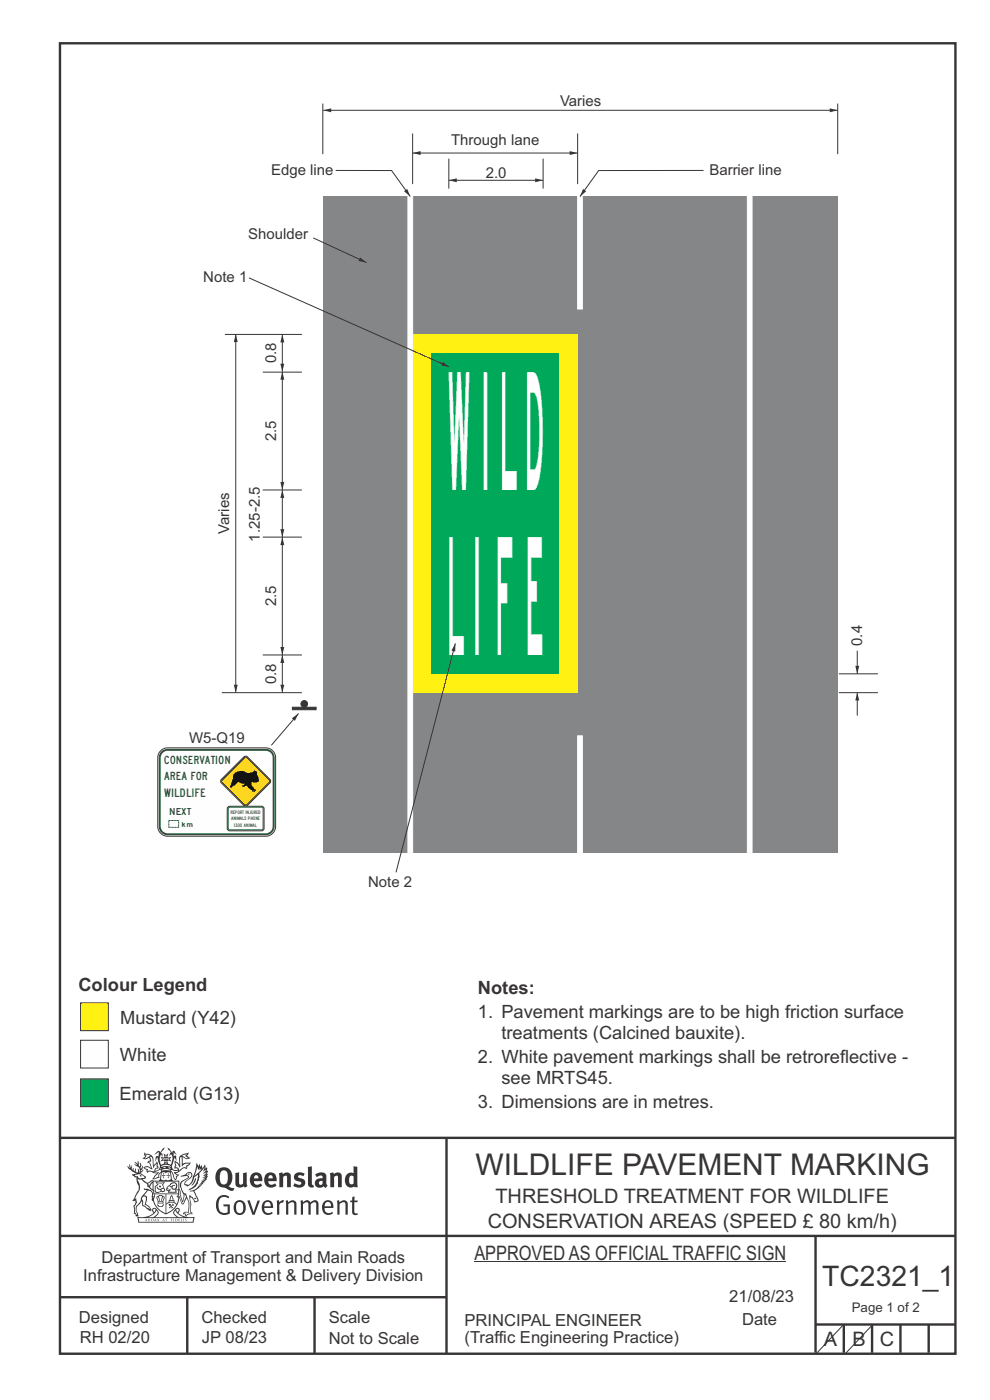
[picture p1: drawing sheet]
<svg xmlns="http://www.w3.org/2000/svg" width="210mm" height="297mm" viewBox="0 0 210 297" stroke-linecap="round" stroke-linejoin="round" font-family="sans-serif">
<g fill="none" stroke="#373435" stroke-width=".51">
<path d="M12.7 9.2h190v278h-190zM12.7 241.4h190M94.7 241.4v45.8M12.7 275.2h82M12.7 262.2h190.1M39.7 275.2v12M66.7 275.2v12M173 262.1v24.9M173 281h29.6M179 281v6M185 281v6M191 281v6"/>
<path d="M197 281v6"/>
</g>
<g fill="#373435">
<path d="M47 248.4a2.55 2.55 0 0 0 0 2.7l.3 .2a.81 .81 0 0 0 1-1v-.5a1.04 1.04 0 0 0-1.1-1.5zM46.3 248.1a1.82 1.82 0 0 1 2.1-.2 1.82 1.82 0 0 1 .9 1.8 2.29 2.29 0 0 1-.8 2l.7 .3h.5l-.2 .6a2.87 2.87 0 0 1-2-.7 2.12 2.12 0 0 1-1.7-3.1z" fill-rule="evenodd"/>
<path d="M49.9 248.9l.8-.2v2a.46 .46 0 0 0 .3 .6 .46 .46 0 0 0 .6-.3v-2.1l.7-.2v2.4l.2 .5-.5 .3-.3-.3a1.02 1.02 0 0 1-1.2 .3 1.02 1.02 0 0 1-.6-1.1z" fill-rule="evenodd"/>
<path d="M54 249.5l-.1 .5h.9a.49 .49 0 0 0-.2-.6 .49 .49 0 0 0-.6 .1zM53.4 249.1a1.34 1.34 0 0 1 1.6-.2 1.34 1.34 0 0 1 .6 1.5v.2h-1.7a.77 .77 0 0 0 .5 .8 .77 .77 0 0 0 .9-.4l.3 .5a1.59 1.59 0 0 1-2 .2 1.59 1.59 0 0 1-.5-2.1z" fill-rule="evenodd"/>
<path d="M57 249.5l-.1 .5h1a.49 .49 0 0 0-.2-.6 .49 .49 0 0 0-.7 .1zM56.4 249.1a1.34 1.34 0 0 1 1.6-.2 1.34 1.34 0 0 1 .7 1.5v.2h-1.8a.77 .77 0 0 0 .5 .8 .77 .77 0 0 0 .9-.4l.4 .5a1.59 1.59 0 0 1-2.1 .2 1.59 1.59 0 0 1-.5-2.1z" fill-rule="evenodd"/>
<path d="M59.2 248.9l.7-.2 .1 .4a.95 .95 0 0 1 1-.3 .95 .95 0 0 1 .7 .8v2.3h-.8v-2.3a.46 .46 0 0 0-.8 .1v2.2h-.8z" fill-rule="evenodd"/>
<path d="M62.6 249.1a1.75 1.75 0 0 1 2-.1l-.2 .5-.6-.2a.43 .43 0 0 0-.6 .3l.4 .3a1.04 1.04 0 0 1 1.2 1.1 1.04 1.04 0 0 1-1.4 1l-1.2-.4 .3-.6 1 .4 .4-.4a.88 .88 0 0 0-1-.5l-.4-.2-.1-.4z" fill-rule="evenodd"/>
<path d="M65.3 247.6l.8-.2 .1 3.8 .3 .2 .1 .4a.88 .88 0 0 1-1 0 .88 .88 0 0 1-.3-1z" fill-rule="evenodd"/>
<path d="M67.8 250.6a.43 .43 0 0 0-.1 .7 .43 .43 0 0 0 .7-.1v-.7zM66.8 249.1a1.7 1.7 0 0 1 2.4 .1v1.9l.3 .4-.4 .5-.5-.4a1.03 1.03 0 0 1-1.7-.1 1.03 1.03 0 0 1 .8-1.5h.7v-.4a.8 .8 0 0 0-1.2 .1z" fill-rule="evenodd"/>
<path d="M70 248.9l.7-.2 .1 .4a.95 .95 0 0 1 1-.3 .95 .95 0 0 1 .7 .8v2.3h-.8v-2.3a.46 .46 0 0 0-.8 .1v2.2h-.8z" fill-rule="evenodd"/>
<path d="M74.3 249.5a1.48 1.48 0 0 0 0 1.7h.5l.2-.1v-1.5l-.3-.2zM75 247.4l.8 .1 .1 4.4h-.7l-.1-.2a1.26 1.26 0 0 1-1.4 0 1.26 1.26 0 0 1-.5-1.3 1.29 1.29 0 0 1 .4-1.4 1.29 1.29 0 0 1 1.4-.1z" fill-rule="evenodd"/>
<path d="M46.4 253.9a1.72 1.72 0 0 1 2.3 0l-.3 .3a1.24 1.24 0 0 0-1.4-.2 1.24 1.24 0 0 0-.6 1.4 1.49 1.49 0 0 0 1.2 1.9l.7-.1v-1.3h-.8l-.1-.4h1.3v1.9a1.93 1.93 0 0 1-2.2 0 1.93 1.93 0 0 1-.7-2.2l.2-.8z" fill-rule="evenodd"/>
<path d="M50.4 255.1a1.65 1.65 0 0 0 .2 2.2 .99 .99 0 0 0 1-1.4 .78 .78 0 0 0-.4-.8 .78 .78 0 0 0-.8 0zM50 254.9a1.33 1.33 0 0 1 1.6-.1 1.33 1.33 0 0 1 .5 1.4 1.31 1.31 0 0 1-1.3 1.6 1.31 1.31 0 0 1-1.2-1.6v-.6z" fill-rule="evenodd"/>
<path d="M52.5 254.7l.4-.1 .9 2.6 .8-2.5h.5l-1.1 3h-.5z" fill-rule="evenodd"/>
<path d="M56.3 255.2l-.2 .7h1.3a.7 .7 0 0 0-.3-.8 .7 .7 0 0 0-.8 .1zM55.9 255a1.22 1.22 0 0 1 1.5-.2 1.22 1.22 0 0 1 .5 1.5h-1.8a.93 .93 0 0 0 .5 1 .93 .93 0 0 0 1.1-.2l.2 .3a1.43 1.43 0 0 1-1.8 .1 1.43 1.43 0 0 1-.6-1.7z" fill-rule="evenodd"/>
<path d="M58.7 254.7l.4-.1 .1 .5 .4-.4 .6-.1-.2 .5a.66 .66 0 0 0-.8 .7v1.9h-.4z" fill-rule="evenodd"/>
<path d="M60.6 254.7l.4-.1 .1 .5a.94 .94 0 0 1 1-.5 .94 .94 0 0 1 .8 .8v2.3h-.5l-.1-2.5a.81 .81 0 0 0-1.2 .3v2.2h-.4z" fill-rule="evenodd"/>
<path d="M63.7 254.7l.5-.1 .1 .5 .4-.3a.78 .78 0 0 1 1.1 .3 .9 .9 0 0 1 1-.5 .9 .9 0 0 1 .8 .8v2.3h-.5l-.1-2.5a.67 .67 0 0 0-1.1 .3v2.2h-.5v-2.4l-.4-.3-.7 .4v2.3h-.5z" fill-rule="evenodd"/>
<path d="M69 255.2l-.1 .7h1.3a.7 .7 0 0 0-.3-.8 .7 .7 0 0 0-.9 .1zM68.7 255a1.22 1.22 0 0 1 1.5-.2 1.22 1.22 0 0 1 .5 1.5h-1.8a.93 .93 0 0 0 .4 1 .93 .93 0 0 0 1.2-.2l.1 .3a1.44 1.44 0 0 1-1.7 .1 1.44 1.44 0 0 1-.6-1.7z" fill-rule="evenodd"/>
<path d="M71.4 254.7l.5-.1 .1 .5a.94 .94 0 0 1 1-.5 .94 .94 0 0 1 .8 .8v2.3h-.5l-.1-2.5a.81 .81 0 0 0-1.2 .3v2.2h-.4z" fill-rule="evenodd"/>
<path d="M74.7 253.9l.5-.1v.9h.7l-.1 .3h-.6v2.2l.1 .2h.5l.1 .3a.75 .75 0 0 1-1.2-.6v-2.1h-.4v-.3h.4z" fill-rule="evenodd"/>
<path d="M30.8 244.9l1.1 .3-.9 .5h-.4l.6-.5zM31.8 245.4h.2a2.44 2.44 0 0 1 .4 1.9l.1 .5 .7-1-.1 .6 .3 .3a.57 .57 0 0 0-.6 .7l-1-.1-.5 .2 .2-.5-.8-.3 .7-.1 .9 .5 .1-.1-.6-1.3-.2-.2h.5zM30.7 244.4l-.1 .5 .2 .4-.6 .4a1.04 1.04 0 0 0 1.4-.1l.2 .6-.3 .1-.2 .4a.94 .94 0 0 1 .8 1.1l-.2-.1a1.16 1.16 0 0 0-1.5-.1l.3 .4 .4 .2 .1 .5 .2 .1 .1-.2a.94 .94 0 0 1 1.1 .2l.8 .1-1.2 1.2a1.13 1.13 0 0 0 1.2-.2l.4-.1-.1-.4 .5-.8a.83 .83 0 0 0-.6 1.1l-.3-.1-.7 .4 1.1-1.4-.5 .1-.5-.1 1.3-.5-.1-.1-.9 .4v-.3l.2-.2 .3 .1 .1-.3-.2-.4v-.6l-.1-.4-.7 1v-.7a1.42 1.42 0 0 0-1.6-1.8z" fill-rule="evenodd"/>
<path d="M38.5 245.2l.5-.2 .7-.1-.6 .3 .8 .5h-.3zM38.3 245.5l.2-.1 .1 2a1.69 1.69 0 0 1 1.6-.6l-.8 .5 .1 .5a1.1 1.1 0 0 0-1.5 .6l-.1-.5-.2-.2h-.5l.3-.4-.3-.7a1.42 1.42 0 0 1 .8 1.1l.2-.1zM37.1 246.2l.1 1-.2 .3 .1 .4h.5l.1 .2a.96 .96 0 0 1-1.1-.1l-.1 .1a1.06 1.06 0 0 0 1.3 .2v.1a.72 .72 0 0 1-1 .2l.3 .5 .6 .2-.4 .2-.1 .6-.2-.3-.4-1.1-.4-.4 .4 .9a1.54 1.54 0 0 0 .7 1.2l.2-.3a.58 .58 0 0 1 .4-.8l.2-.1h-.3l-.5-.3 .9-.5a.93 .93 0 0 1 1.2-.5v.2l.2-.2 .1-.5a.99 .99 0 0 0 .7-.8l-1.3 .1-.3 .2-.1-1.4 .9 .4 .9-.3h-.4l-.5-.4 .4-.7-.6 .2a1.46 1.46 0 0 0-1.4 2.1v.4l-.2-.4z" fill-rule="evenodd"/>
<path d="M35.6 248.9l.2 .1-.1 .3 .4 .1h-.4v.6l-.1-.6h-.3l.3-.1z" fill-rule="evenodd"/>
<path d="M34.6 248.9l.2 .1v.3l.3 .1h-.3l-.1 .6v-.6h-.4l.4-.1z" fill-rule="evenodd"/>
<path d="M34.3 248.8a.57 .57 0 0 1 .9 .2 .57 .57 0 0 1 .9-.2l.2 1.4h-.2a.57 .57 0 0 1-.9 0 .69 .69 0 0 1-1.1 0zM34.2 248.1l-.3 2.1-.2 .4h3l-.2-.4-.3-2.1h-.2v.2l-.8-.1-.8 .1v-.2z" fill-rule="evenodd"/>
<path d="M34.2 252.4a.3 .3 0 0 0 .6 0 .3 .3 0 0 0-.6 0zM33.3 250.9l.3 .3-.3 .4a.79 .79 0 0 0 0 1.3l.8-.2-.1-.3a.55 .55 0 0 1-.7-.6l.1-.1 .2 .3 .3 .2 .8-.2-.4-.7 .4-.4-.7 .2zM33 250.7l1.1 .2 .9-.2-.4 .6 .4 1.2a.56 .56 0 0 1-.8 .3l-.2 .1a.73 .73 0 0 1-.9 .1 .73 .73 0 0 1-.3-1v-.4l.6-.4z" fill-rule="evenodd"/>
<path d="M35.6 251.8l.7-.4a.58 .58 0 0 1 1-.1 .58 .58 0 0 1-.4 .9l-.3-.3a.43 .43 0 0 1 .6-.4 .57 .57 0 0 0-.8 .2l-.2-.1-.3 .1 .4 .2a.55 .55 0 0 0 .9 .4v.5h-1.3l.3-.4-.1-.1-.6 .1 .2-.3-.2-.1zM35.4 251.8l-.1 .2a.39 .39 0 0 0 .2 .6h.3l-.2 .4h1.9l-.1-.8a.86 .86 0 0 0-.1-1.3 .86 .86 0 0 0-1.3 .4z" fill-rule="evenodd"/>
<path d="M36 254.8h.8v.2h-.8zM36.4 253.8l.2 .8h-.4zM36.4 253.5l-.3 .5-.1 .6h-.2v.4l-.7 .4 .2 .1a1.48 1.48 0 0 1 2.1 .2l.2-.1-.6-.5v-.5h-.2l-.1-.6z" fill-rule="evenodd"/>
<path d="M35.8 255.4l.4 .1 .1 .3 .3-.2-.2-.2a.38 .38 0 0 1 .5 .5l-.2-.2-.3 .2 .3 .2-.3 .3-.1-.4-.4 .4-.1-.2 .4-.3-.1-.1-.2 .1z" fill-rule="evenodd"/>
<path d="M34.5 254h.2v.2l-.2 .6h-.2zM33.6 255.3h.9v.2a.55 .55 0 0 1-.8 .4v-.2l-.2-.1zM33.4 254h.2l.2 .8h-.2zM33.6 255l.8-.1 .1 .2h-.8zM33.8 253.7h.5l-.2 1.1h-.1zM33.3 253.8l-.1 .3 .3 1.1a.48 .48 0 0 0-.1 .6 .48 .48 0 0 0 .5 .2h.5a.49 .49 0 0 0 .2-.8l.3-1.1-.1-.3a1.42 1.42 0 0 0-1.5 0z" fill-rule="evenodd"/>
<path d="M33.7 251.5l.4 .1 .1 .3h-.3z" fill-rule="evenodd"/>
<path d="M41.3 250.1l.3-.2-.2 .8-.6 .8h-.2l.5-.7z" fill-rule="evenodd"/>
<path d="M39.7 249l.3-.2 .5 .2a.88 .88 0 0 1-.6 1.1 1.22 1.22 0 0 0-.8 1.3l.5 .2a.72 .72 0 0 0 .9-.4l.5-.8 .2-.6 .8-.6v.2a2.85 2.85 0 0 1-2 2.9l.1 .1a2.13 2.13 0 0 0 1.9-1.5v-.3a2.01 2.01 0 0 0 .3-1.7l1.1-1.3-.4 1 .7-.5-.7 1 .8-.4-.8 .8 .7-.2-.9 .6 .8-.1-.8 .4h.7l-.8 .3 .3 .2h-.4l.2 .3h-.4l.2 .3h-.4l.1 .2h-.1a2.16 2.16 0 0 1-2 1.1l.1 .2 .4-.1a.76 .76 0 0 1 .7 .8l.5 1.2-.6 .2a1.45 1.45 0 0 0-1.1-1.3l.2 1.8-.1 1.8 .4 .3a1.07 1.07 0 0 0-1.2 .4v-.3l-.5-.2a.87 .87 0 0 1 1.1-.1v-.7a4.4 4.4 0 0 0-.6-3.1l-.1-.3h-.2a2.16 2.16 0 0 1-.7-2.2l.3-.4 1.2-.7a.55 .55 0 0 0-.4-.8zM37.8 252.4a.76 .76 0 0 1 .3 1.1l.6 1.6 .4-1.7 .2 .1a.61 .61 0 0 1-.1 .9l-.3 .8-.2 .1-.7-1.6-.3 .1a1.18 1.18 0 0 0 .1-1.4zM41.8 247.5l.2 .7 .3-.5v.6l.4-.5a1.9 1.9 0 0 1-1.2 1.4l-.3 .3zM38.2 249.6l1.4-.2 .2 .2v.3l-.5 .2a1.26 1.26 0 0 0-.9 1.9l.2 .7a1.84 1.84 0 0 1 .1 2.1l-.4-1.4a.96 .96 0 0 0-.4-1.2l-.4 .2a.78 .78 0 0 1 0 1.3l.1 .3h.4l.4 1.1a.38 .38 0 0 0 .2 .4 .38 .38 0 0 0 .4-.1l.6-1.2a2.94 2.94 0 0 1 .4 2.5l-.1 .4h-.8l-.3 .4v.2l.4-.1 .1 .4 .2 .1a1.02 1.02 0 0 1 1.3-.5v-.4l-.3-.1 .1-1.8-.3-1.3h.1a1.14 1.14 0 0 1 .8 1 .63 .63 0 0 0 .8-.2 .63 .63 0 0 0-.2-.9l-.6-1.2 .9-.6 .2-.4h.3l-.1-.2h.4l-.1-.3h.3l-.1-.3 .5-.1-.2-.2 .6-.4v-.2h-.2l.4-.5h-.3l.3-.5-.4 .1 .4-.5v-.3l-.3 .2 .2-.7-.1-.2-.4 .3v-.8l-.6 .8-.2-.8-.2 .5-.3-.7-.1 .6-.5-.8-.1 1.4-.6 1.8a1.81 1.81 0 0 1-1 1.5l-.6-.2a1.75 1.75 0 0 1 1.1-1.2 .75 .75 0 0 0 .1-1.3 .75 .75 0 0 0-1.2 .4z" fill-rule="evenodd"/>
<path d="M41.2 254.1h.3l.2 .2-.4 .1z" fill-rule="evenodd"/>
<path d="M29.4 258.4h11.6l-.1 .8h-11.4zM31.3 258.2l.5-.1a2.48 2.48 0 0 0 1.4-1.3l.3 .5-.5 .6-.5 .3zM32.5 256.6l.3-.2 .2 .1-.3 .7zM37.2 256.8a2.65 2.65 0 0 0 1.8 1.4h-1.1l-.5-.3-.5-.6zM37.4 256.5l.2-.1 .3 .2-.3 .6zM29.2 258.2l.1 1.2h11.8l.2-1.1-.2-.1a4.1 4.1 0 0 1-3.3-.9l.3-.4-.1-.6a1.06 1.06 0 0 0-1.3 1l.2 .4 .6 .5h-4.7l.3-.1a.84 .84 0 0 0 .6-.8 .84 .84 0 0 0-.5-.8l-.3-.2h-.5l-.1 .6 .3 .4a4.2 4.2 0 0 1-3.4 .9z" fill-rule="evenodd"/>
<path d="M31 258.7l.1 .2h-.2zM31 258.5l-.3 .6 .4-.2 .2 .2z" fill-rule="evenodd"/>
<path d="M31.3 258.6h.3v.4a.25 .25 0 0 0 .2-.1 .25 .25 0 0 0-.1-.3h.1a.29 .29 0 0 1 0 .4 .29 .29 0 0 1-.4 0 .29 .29 0 0 1 0-.4z" fill-rule="evenodd"/>
<path d="M32.2 258.6a.22 .22 0 0 1 .3 .2 .22 .22 0 0 1-.3 .2zM32 258.6l.1 .4a.33 .33 0 0 0 .4 0 .33 .33 0 0 0 0-.4 .33 .33 0 0 0-.5 0z" fill-rule="evenodd"/>
<path d="M32.9 258.7l.1 .2h-.2zM32.9 258.5l-.2 .6 .3-.2 .2 .2z" fill-rule="evenodd"/>
<path d="M33.3 258.6h.2l.1 .1 .2-.1-.2 .2 .2 .3-.3-.3-.1 .3h-.1l.2-.3z" fill-rule="evenodd"/>
<path d="M34.7 258.7l.1 .2h-.2zM34.7 258.5l-.3 .6 .4-.2 .2 .2z" fill-rule="evenodd"/>
<path d="M35 258.5h.5l-.2 .1v.5h-.2l.1-.5z" fill-rule="evenodd"/>
<path d="M36.2 258.6l.3-.1-.1 .1v.2h.1h-.1v.3h-.2z" fill-rule="evenodd"/>
<path d="M36.7 258.6h.2v.5h-.2z" fill-rule="evenodd"/>
<path d="M37.3 258.6a.22 .22 0 0 1 .3 .2 .22 .22 0 0 1-.3 .2zM37.1 258.6v.4a.33 .33 0 0 0 .5 0 .33 .33 0 0 0 0-.4 .33 .33 0 0 0-.5 0z" fill-rule="evenodd"/>
<path d="M37.8 258.6l.4-.1-.2 .1v.2h.1h-.1v.2l.2 .1h-.4z" fill-rule="evenodd"/>
<path d="M38.4 258.6h.2l-.1 .4 .2 .1h-.3z" fill-rule="evenodd"/>
<path d="M38.9 258.6h.2v.5h-.2z" fill-rule="evenodd"/>
<path d="M39.3 258.6h.2h-.1l.2 .3-.2 .2-.1-.1v-.1l.2 .1z" fill-rule="evenodd"/>
<path d="M34.2 247.4a1.51 1.51 0 0 1 2 .2 2.67 2.67 0 0 0-2.1 0zM35.7 247.6l.4 .1 .1 .3-.4-.1zM34.6 247.6h.5l.1 .2h-.4zM34 247.8l.3 .2h-.3zM34.9 246.9l.3-.2 .3 .2zM34.9 245.6l.2 .1v.3h-.2zM35 245.1l.2 .2 .2-.2-.1 .3h-.2zM35.1 246.3h.2l.1 .4-.2-.2-.2 .2zM35.3 245.7l.2-.1v.4h-.2zM34.4 245.7h.3l.1 .3-.4 .1 .2-.2zM35.7 245.7h.3l-.2 .2 .2 .2-.4-.1zM32.7 244.9l1-.5-.1 1-.2-.2-.3 .2-.3 1.1 .5-1 .3 .9a1.84 1.84 0 0 1 .2 1.7l.4 .1a2.48 2.48 0 0 1 2.2 0l.2-.2-.2-.7 .7-1.8 .4 .7-.2-1-.2-.1-.2 .3v-.9l.6 .4-.6-.8-.3 .1-.1 .4-.5-.9-.5-.3 .2 .5 .6 .5-.5 .8 .4-.4a2.06 2.06 0 0 1 0 2.3l-.5-.2-.2-.6 .1-.1 .8 .2-.4-.5 .4-.5-.7 .2-.2-.2 .2-.7-.5 .4-.5-.4 .2 .7-.2 .2-.7-.2 .4 .5-.4 .5 .8-.2 .1 .1-.2 .6-.5 .2a2.02 2.02 0 0 1 0-2.2l.3 .5-.1-.7-.3-.1 .8-1.2-.4 .3-.5 .8-.2-.3a.8 .8 0 0 0-.8 .5z" fill-rule="evenodd"/>
<path d="M29.2 250.1l.3 .1a.61 .61 0 0 1 .8 .4l.3 .2a.8 .8 0 0 1 .6 1l.4 .1 .5 .5a1 1 0 0 1 .5 1.1l-.1 .7v-.5h-.1a.96 .96 0 0 0-.8-1.3l-.2-.2h-.7l-.1-.1-.1 .1 .1 .3h.6l-1.2 1.3-.2 1-.4 .6a1.33 1.33 0 0 0-.5 1.8l.2 .5a1.26 1.26 0 0 1-.5-1.5l-.1-.3a1.56 1.56 0 0 0 .4-1.7l-.3 .2 .2-.5a3.2 3.2 0 0 0 .7-3zM30.4 253.9h.4a2.06 2.06 0 0 1-.1 1.6l.7 .5 .4 .4-.6-.1-.8-.6-.1-.9a.51 .51 0 0 1 .1-.9zM28.6 249.3a1.52 1.52 0 0 1 2.1 .5l-1.1 .2-.2-.1-.1-.4h-.5zM27.5 247v.8l-.3-.4h-.1a3.1 3.1 0 0 0 1.9 1.6l-1 .1 .5 .6 .5 .1 .1 1.1a1.84 1.84 0 0 1-.3 2.5l-.4 .9-.3 .4 .2 .1 .4-.1 .1 .4-.2 .5-.3 .2 .1 1.7h.2l.3 .5 .1 .1 .4-.1-.1-.5a1.3 1.3 0 0 1-.1-1.7l.9-1 .1 1.1 .6 .2 .5 .5 .1-.1 .2 .3h.5a1.85 1.85 0 0 0-1.2-1.4l.1-.3a1.39 1.39 0 0 0 0-1.4l-.5-.1 .5-.5a.66 .66 0 0 1 .9-.4 .66 .66 0 0 1 .3 .9l-.1 .4 .2-.1v.2l-.1 .3 .2 .5 .1-.3a2.24 2.24 0 0 0 .1-2.2 .73 .73 0 0 1-.7-.7 .73 .73 0 0 1 .6-.7v-.2a.94 .94 0 0 0-.9 .8 .48 .48 0 0 1-.1-.6 .48 .48 0 0 1 .5-.2l.5-.3a.51 .51 0 0 0-.8 .2l-.5 .2-1-.8h.6l.2-.5-1.2-.7 .5-.5v-.3l-.5 .4 .1-.2a.69 .69 0 0 0 .2-1v.4l-.2 .3v-1.1l-.3-.2 .1 .6-.1 .2-.4-1.3v.7l-.6-.4 .5 .7-.6-.2 .3 .3a1 1 0 0 1 .7 1.4l-.2-.8v.9l-.5-.2v-.8l-.2 .7-.2-.1-.1-.6-.2 .4-.2-.2 .1-.7-.2 .5z" fill-rule="evenodd"/>
<path d="M29.6 249.4l.2-.1 .3 .2z" fill-rule="evenodd"/>
<path d="M32.4 250.5h5.6v2l-.2-.1v-1.7h-5.2v2.5h5.2v-.8l.1 .2-.1 1.1v-.3h-2.5v4a4.1 4.1 0 0 0 2.6-3.6l.1-.1a4 4 0 0 1-2.8 3.9 4.2 4.2 0 0 1-2.8-4.7l.1 1.2 .1-.1a3.8 3.8 0 0 0 2.5 3.4v-4h-2.5l-.2-.9z" fill-rule="evenodd"/>
<circle cx="40" cy="249.1" r=".17"/>
</g>
<path d="M100.6 267.7h66.2" fill="none" stroke="#373435" stroke-width=".21"/>
<path d="M17.1 220.7h5.9v5.9h-5.9z" fill-rule="evenodd" fill="#fefefe" stroke="#373435" stroke-width=".21"/>
<path d="M17.1 228.9h5.9v5.9h-5.9z" fill-rule="evenodd" fill="#00a859" stroke="#373435" stroke-width=".21"/>
<path d="M17.1 212.8h5.9v5.8h-5.9z" fill-rule="evenodd" fill="#fff212" stroke="#373435" stroke-width=".21"/>
<path d="M68.5 41.7h109.2v139.2h-109.2z" fill-rule="evenodd" fill="#848688"/>
<g fill="#fefefe" stroke="#fefefe" stroke-width=".21">
<path d="M86.5 41.7h1v139.2h-1z" fill-rule="evenodd"/>
<path d="M122.5 41.7h1v23.9h-1z" fill-rule="evenodd"/>
</g>
<path d="M119.7 86.8h1v60h-1z" fill-rule="evenodd" fill="#fefefe" stroke="#373435" stroke-width=".21"/>
<g fill="#fefefe" stroke="#fefefe" stroke-width=".21">
<path d="M122.5 156.1h1v24.8h-1z" fill-rule="evenodd"/>
<path d="M158.5 41.7h1v139.2h-1z" fill-rule="evenodd"/>
</g>
<path d="M87.5 70.9h35v76h-35z" fill-rule="evenodd" fill="#fff212"/>
<path d="M91.5 74.9h27v68h-27z" fill-rule="evenodd" fill="#00a859"/>
<path d="M87.5 28.3v10.8M122.5 28.3v10.8M47.7 70.9h16.3M55.7 78.9h8.3M55.7 103.9h8.3M55.7 113.9h8.3M59.9 103.9v10M55.7 138.9h8.3M47.1 146.9h16.9M177.9 142.9h8.3M177.9 146.9h8.3" fill="none" stroke="#373435" stroke-width=".21"/>
<g fill="#373435">
<path d="M59.9 103.9l.4 1.7h-.8z"/>
<path d="M59.5 112.3h.8l-.4 1.6z"/>
</g>
<path d="M59.9 78.9v25" fill="none" stroke="#373435" stroke-width=".21"/>
<g fill="#373435">
<path d="M59.9 78.9l.4 1.6h-.8z"/>
<path d="M59.5 102.3h.8l-.4 1.6z"/>
</g>
<path d="M87.5 32.5h35" fill="none" stroke="#373435" stroke-width=".21"/>
<g fill="#373435">
<path d="M120.8 32.1l1.7 .4-1.7 .4z"/>
<path d="M87.5 32.5l1.7-.4v.8z"/>
</g>
<path d="M95.2 38.2h20" fill="none" stroke="#373435" stroke-width=".21"/>
<g fill="#373435">
<path d="M113.5 37.8l1.7 .4-1.7 .5z"/>
<path d="M95.2 38.2l1.7-.4v.9z"/>
</g>
<path d="M59.9 113.9v25" fill="none" stroke="#373435" stroke-width=".21"/>
<g fill="#373435">
<path d="M59.5 137.3h.8l-.4 1.6z"/>
<path d="M59.9 113.9l.4 1.7h-.8z"/>
</g>
<path d="M50 70.9v76" fill="none" stroke="#373435" stroke-width=".21"/>
<g fill="#373435">
<path d="M50 70.9l.4 1.7h-.8z"/>
<path d="M49.6 145.3h.8l-.4 1.6z"/>
</g>
<path d="M181.8 146.9v4.9" fill="none" stroke="#373435" stroke-width=".21"/>
<path d="M181.8 146.9l.5 1.7h-.9z" fill="#373435"/>
<path d="M181.8 138v4.9" fill="none" stroke="#373435" stroke-width=".21"/>
<path d="M181.4 141.3h.9l-.5 1.6z" fill="#373435"/>
<g fill="#373435" stroke="#373435" stroke-width=".21">
<path d="M62 150h5.1v.6h-5.1z" fill-rule="evenodd"/>
<circle cx="64.5" cy="149.3" r=".71"/>
</g>
<path d="M63.3 151.4l-5.7 6.7" fill="none" stroke="#373435" stroke-width=".21"/>
<path d="M61.9 152.4l1.4-1-.8 1.5z" fill="#373435"/>
<path d="M52.8 58.9l42.5 18.9" fill="none" stroke="#373435" stroke-width=".21"/>
<path d="M93.9 76.8l1.4 1-1.7-.3z" fill="#373435"/>
<path d="M66.4 50.5l11.3 5.2" fill="none" stroke="#373435" stroke-width=".21"/>
<path d="M76.4 54.6l1.3 1.1-1.7-.3z" fill="#373435"/>
<path d="M68.5 22v10.7M68.6 23.4h109.1M95.2 33.6v6.4M115.2 33.6v6.4M177.7 22v10.7" fill="none" stroke="#373435" stroke-width=".21"/>
<g fill="#373435">
<path d="M176 23l1.7 .4-1.7 .4z"/>
<path d="M68.6 23.4l1.7-.4v.8z"/>
</g>
<path d="M149.2 36.2h-22.2l-4 5.5" fill="none" stroke="#373435" stroke-width=".21"/>
<path d="M123.7 40.1l.7 .5-1.4 1.1z" fill="#373435"/>
<path d="M59.9 70.9v8" fill="none" stroke="#373435" stroke-width=".21"/>
<g fill="#373435">
<path d="M59.5 77.2h.8l-.4 1.7z"/>
<path d="M59.9 70.9l.4 1.7h-.8z"/>
</g>
<path d="M59.9 138.9v8" fill="none" stroke="#373435" stroke-width=".21"/>
<g fill="#373435">
<path d="M59.5 145.3h.8l-.4 1.6z"/>
<path d="M59.9 138.9l.4 1.7h-.8z"/>
</g>
<path d="M96.6 136.5l-12.6 48.6" fill="none" stroke="#373435" stroke-width=".21"/>
<path d="M96.6 136.5v1.7l-.8-.2z" fill="#373435"/>
<path d="M71.2 36.2h11.9l3.9 5.5" fill="none" stroke="#373435" stroke-width=".21"/>
<path d="M85.7 40.6l.7-.5 .6 1.6z" fill="#373435"/>
<path d="M178.7 281.2l-5.7 6.1M184.9 281.2l-5.7 6.1" fill="none" stroke="#373435" stroke-width=".21"/>
<path d="M34.1 159.3l.9-.6h.5h20.9a2.09 2.09 0 0 1 2.1 2v14.6a2.09 2.09 0 0 1-2.1 2.1h-20.9a2.09 2.09 0 0 1-2-2.1v-14.6v-.5z" fill-rule="evenodd" fill="#fefefe" stroke="#373435" stroke-width=".21"/>
<path d="M34.2 159.4l.9-.5h.4h20.9a1.88 1.88 0 0 1 1.9 1.8v14.6a1.88 1.88 0 0 1-1.9 1.9h-20.9a1.88 1.88 0 0 1-1.8-1.9v-14.6v-.5z" fill-rule="evenodd" fill="#225a35"/>
<path d="M34.7 159.6l.8-.3h20.9a1.46 1.46 0 0 1 1.4 1.4v14.6a1.46 1.46 0 0 1-1.4 1.5h-20.9a1.46 1.46 0 0 1-1.4-1.5v-14.6l.1-.4z" fill-rule="evenodd" fill="#fefefe"/>
<path d="M35.8 174.1h2.1v1.4h-2.1z" fill="none" stroke="#225a35" stroke-width=".21" stroke-dasharray=".3 .1" stroke-linecap="butt"/>
<path d="M46.9 165.4l4.8-4.8 .5-.2 5.1 5 .1 .5-4.9 5-.5 .1-5.1-4.9-.1-.2z" fill-rule="evenodd" fill="#ffd520" stroke="#373435" stroke-width=".21"/>
<path d="M51.8 160.6l.3-.1 .3 .1 4.9 5-.1 .4-5 4.9-.4-.1-4.9-5 .1-.4z" fill-rule="evenodd" fill="#373435"/>
<path d="M52 160.8h.2l4.9 4.9-4.9 5-5.1-5z" fill-rule="evenodd" fill="#ffd520"/>
<path d="M49.8 164.1l.5-.4 .8-.1 1.8 .4 .7-.1v-.2h.2l-.2-.1h.3l-.1-.1 .2 .1-.1-.2a1.06 1.06 0 0 1 .7 1.1l.3 .7a.58 .58 0 0 1-.1 .7 .58 .58 0 0 1-.7 .1l-.7-.1-.1 .3 .2 .6 .8 .8v.2l-.3-.2 .1 .3-.2 .1-.1-.3-.1 .3-.2-.4-.9-.5-.2-.5-.8 .5-.2-.4 .5-.4-.8-.1-.5-.3-.8 .7-.5 .2-.2 .3v-.1l-.2 .1-.2-.3 .3-.2 .4-2.1z" fill="#111211"/>
<path d="M48.3 171.3l.4-.3 7.1 .1 .2 .5-.1 4.4-.4 .3-7-.1-.3-.5z" fill-rule="evenodd" fill="#fefefe" stroke="#373435" stroke-width=".21"/>
<path d="M48.5 171.2h7.2l.2 .4v4.3l-.4 .2h-7l-.2-.4v-4.1z" fill-rule="evenodd" fill="#225a35"/>
<path d="M48.6 171.4h7v4.5h-7z" fill-rule="evenodd" fill="#fefefe"/>
<g font-size="25" fill="#fefefe">
<text x="95.2" y="103.9">WILD</text>
<text x="95.3" y="138.9">LIFE</text>
</g>
<text font-size="6.3" fill="#373435" x="100.9" y="249.3">WILDLIFE PAVEMENT MARKING</text>
<text font-size="6" fill="#373435" x="174.4" y="272.7">TC2321_1</text>
<g font-size="4.2" fill="#373435">
<text x="105.1" y="255.3">THRESHOLD TREATMENT FOR WILDLIFE</text>
<text x="103.4" y="260.6">CONSERVATION AREAS (SPEED</text>
<text x="173.8" y="260.6">80 km/h)</text>
<text x="100.6" y="267.2">APPROVED AS OFFICIAL TRAFFIC SIGN</text>
<text x="174.7" y="285.6">A</text>
<text x="180.9" y="285.6">B</text>
<text x="186.6" y="285.6">C</text>
</g>
<g font-size="3.9" fill="#373435">
<text x="16.6" y="210.2">Colour Legend</text>
<text x="101.4" y="210.8">Notes:</text>
<text x="25.5" y="217.1">Mustard (Y42)</text>
<text x="101.4" y="216">1. Pavement markings are to be high friction surface</text>
<text x="106.4" y="220.4">treatments (Calcined bauxite).</text>
<text x="25.4" y="225.1">White</text>
<text x="101.4" y="225.6">2. White pavement markings shall be retroreflective -</text>
<text x="25.4" y="233.4">Emerald (G13)</text>
<text x="106.4" y="229.9">see MRTS45.</text>
<text x="101.4" y="235.1">3. Dimensions are in metres.</text>
</g>
<g font-size="3.5" fill="#373435">
<text x="21.6" y="267.9">Department of Transport and Main Roads</text>
<text x="17.7" y="271.8">Infrastructure Management &amp; Delivery Division</text>
<text x="16.7" y="280.6">Designed</text>
<text x="42.7" y="280.6">Checked</text>
<text x="69.7" y="280.6">Scale</text>
<text x="98.5" y="281.3">PRINCIPAL ENGINEER</text>
<text x="154.7" y="276.2">21/08/23</text>
<text x="157.4" y="281.2">Date</text>
<text x="16.9" y="284.8">RH 02/20</text>
<text x="42.8" y="284.8">JP 08/23</text>
<text x="69.7" y="285.2">Not to Scale</text>
<text x="98.5" y="284.8">(Traffic Engineering Practice)</text>
</g>
<g font-size="3.2" fill="#373435">
<text x="118.8" y="22.6">Varies</text>
<text x="95.7" y="30.9">Through lane</text>
<text x="57.5" y="37.2">Edge line</text>
<text x="103" y="37.8">2.0</text>
<text x="150.5" y="37.2">Barrier line</text>
<text x="52.6" y="50.8">Shoulder</text>
<text x="43.1" y="59.9">Note 1</text>
<text x="58.6" y="77.1" transform="rotate(-90 58.6 77.1)">0.8</text>
<text x="58.6" y="93.6" transform="rotate(-90 58.6 93.6)">2.5</text>
<text x="48.6" y="113.2" transform="rotate(-90 48.6 113.2)">Varies</text>
<text x="55.1" y="114.9" transform="rotate(-90 55.1 114.9)">1.25-2.5</text>
<text x="58.6" y="128.6" transform="rotate(-90 58.6 128.6)">2.5</text>
<text x="182.9" y="137" transform="rotate(-90 182.9 137)">0.4</text>
<text x="58.6" y="145.1" transform="rotate(-90 58.6 145.1)">0.8</text>
<text x="40.1" y="157.7">W5-Q19</text>
<text x="78.1" y="188.1">Note 2</text>
</g>
<text font-size="2.8" fill="#373435" x="180.7" y="278.2">Page 1 of 2</text>
<text font-size="2.5" fill="#225a35" x="34.8" y="169">WILDLIFE</text>
<g font-size="2.4" fill="#225a35">
<text x="34.7" y="162.1">CONSERVATION</text>
<text x="34.8" y="165.5">AREA FOR</text>
</g>
<text font-size="2.1" fill="#225a35" x="35.9" y="172.9">NEXT</text>
<g font-size="1" fill="#225a35">
<text x="48.9" y="172.6">REPORT INJURED</text>
<text x="49" y="174">ANIMALS PHONE</text>
<text x="49.6" y="175.4">1300 ANIMAL</text>
</g>
<text font-size=".8" fill="#225a35" x="38.7" y="175.4">km</text>
</svg>
